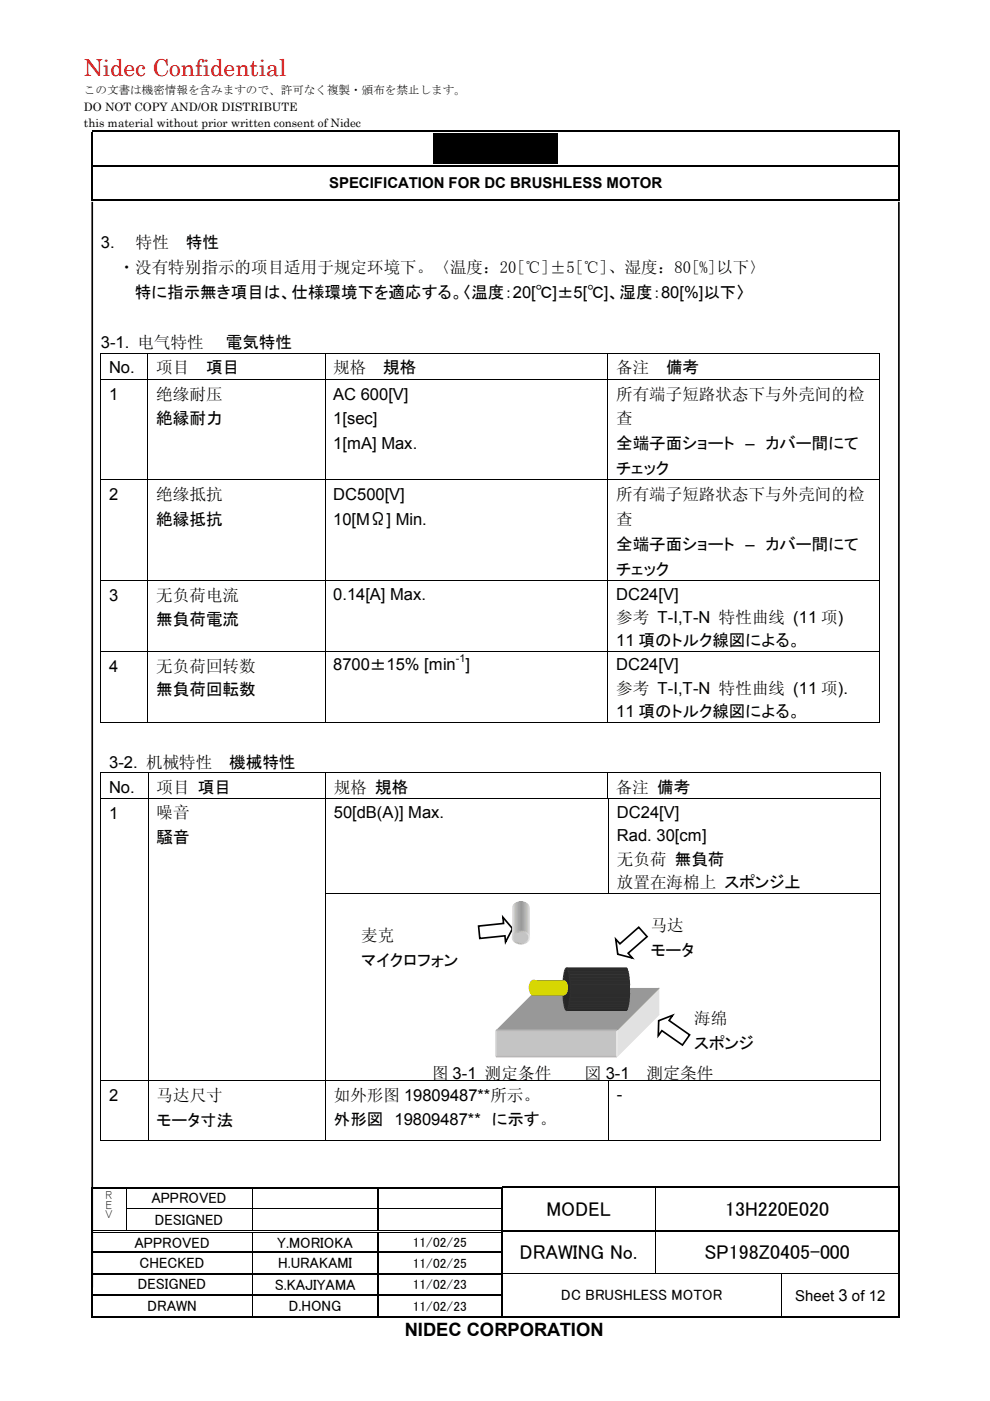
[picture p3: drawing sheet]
<svg xmlns="http://www.w3.org/2000/svg" width="210mm" height="297mm" viewBox="0 0 210 297" stroke-linecap="round" stroke-linejoin="round" font-family="sans-serif">
<path d="M91.9 28.2h26.5v6.5h-26.5z" fill-rule="evenodd" fill="#000"/>
<g fill="none" stroke="#000" stroke-width=".25">
<path d="M19.4 27.8h171.1M190.6 27.9v7M190.6 35.3v6.9M80.2 252v4.2M80.2 256.5v4.3M106.6 251.8h32.2M139.1 251.8h51.4M190.6 252v4.2M190.6 256.5v4.3M19.8 265.5h33.6M19.8 270.1h33.6M19.8 274.7h33.6"/>
<path d="M53.6 265.5h26.5M53.6 270.1h26.5M53.6 274.7h26.5M80.2 261.4v4M80.2 265.6v4.4M80.2 270.2v4.3M80.2 274.8v4.3M80.3 265.5h25.9M80.3 270.1h25.9M80.3 274.7h25.9M106.6 260.9h32.2M106.6 279.2h59"/>
<path d="M139.1 260.9h51.4M165.8 279.2h24.7M190.6 261.4v4M190.6 265.6v4.4M190.6 270.2v4.3M190.6 274.8v4.3"/>
</g>
<g fill="#000">
<path d="M19.4 34.9h.4v.4h-.4zM190.5 27.7h.3v.2h-.3zM190.5 34.9h.3v.4h-.3zM19.4 42.2h.4v.4h-.4zM190.5 42.2h.3v.4h-.3zM21.3 74.8h.2v.1h-.2zM31.3 74.8h.2v.1h-.2zM68.8 74.8h.2v.1h-.2zM128.8 74.8h.2v.1h-.2zM186.3 74.8h.2v.1h-.2zM21.3 80.3h.2v.2h-.2zM31.3 80.3h.2v.2h-.2z"/>
<path d="M68.8 80.3h.2v.2h-.2zM128.8 80.3h.2v.2h-.2zM186.3 80.3h.2v.2h-.2zM21.3 101.6h.2v.2h-.2zM31.3 101.6h.2v.2h-.2zM68.8 101.6h.2v.2h-.2zM128.8 101.6h.2v.2h-.2zM186.3 101.6h.2v.2h-.2zM21.3 123h.2v.1h-.2zM21.3 138h.2v.2h-.2zM31.3 123h.2v.1h-.2zM31.3 138h.2v.2h-.2z"/>
<path d="M68.8 123h.2v.1h-.2zM68.8 138h.2v.2h-.2zM128.8 123h.2v.1h-.2zM128.8 138h.2v.2h-.2zM186.3 123h.2v.1h-.2zM186.3 138h.2v.2h-.2zM21.3 153h.2v.2h-.2zM31.3 153h.2v.2h-.2zM68.8 153h.2v.2h-.2zM128.8 153h.2v.2h-.2zM186.3 153h.2v.2h-.2zM21.3 163.8h.2v.2h-.2z"/>
<path d="M21.3 169.3h.2v.2h-.2zM31.4 163.8h.1v.2h-.1zM31.4 169.3h.1v.2h-.1zM69 163.8h.1v.2h-.1zM69 169.3h.1v.2h-.1zM128.7 163.8h.2v.2h-.2zM128.7 169.3h.2v.2h-.2zM128.9 169.3l.1 .2zM129 169.3h.2v.2h-.2zM186.5 163.8h.2v.2h-.2zM186.5 169.3h.2v.2h-.2zM21.3 189.3h.2v.1h-.2z"/>
<path d="M31.4 189.3h.1v.1h-.1zM69 189.3h.1v.1h-.1zM129 189.3h.2v.1h-.2zM186.5 189.3h.2v.1h-.2zM21.3 229.1h.2v.1h-.2zM31.4 229.1h.1v.1h-.1zM69 229.1h.1v.1h-.1zM129 229.1h.2v.1h-.2zM186.5 229.1h.2v.1h-.2zM19.4 251.6h.4v.4h-.4zM19.4 256.2h.4v.3h-.4zM21.3 241.7h.2v.2h-.2z"/>
<path d="M26.7 251.6h.3v.4h-.3zM26.7 256.2h.1v.3h-.1zM31.4 241.7h.1v.2h-.1zM53.4 251.6h.3v.4h-.3zM53.4 256.2h.1v.3h-.1zM69 241.7h.1v.2h-.1zM80.1 251.6h.3v.4h-.3zM80.1 256.2h.2v.3h-.2zM106.2 251.6h.4v.4h-.4zM106.2 256.2h.4v.3h-.4zM129 241.7h.2v.2h-.2zM138.8 251.9l.2 .1z"/>
<path d="M138.8 251.6h.3v.3h-.3zM138.8 256.2h.2v.3h-.2zM186.5 241.7h.2v.2h-.2zM190.5 251.6h.3v.4h-.3zM190.5 251.6h.3v.3h-.3zM190.5 256.2h.3v.3h-.3zM19.4 260.8h.4v.6h-.4zM19.4 265.4h.4v.2h-.4zM19.4 270h.4v.2h-.4zM19.4 274.5h.4v.3h-.4zM19.4 279.1h.4v.3h-.4zM26.7 260.8h.5v.2h-.5z"/>
<path d="M26.7 261.2h.5v.1h-.5zM53.4 261.3l.1 .1zM53.4 260.8h.5v.2h-.5zM53.4 261.2h.5v.1h-.5zM53.4 265.4h.2v.2h-.2zM53.4 270h.2v.2h-.2zM53.4 274.5h.2v.3h-.2zM53.4 279.1h.3v.3h-.3zM80.1 261.3l.2 .1zM80.1 260.8h.5v.2h-.5zM80.1 261.2h.5v.1h-.5zM80.1 265.4h.2v.2h-.2z"/>
<path d="M80.1 270h.2v.2h-.2zM80.1 274.5h.2v.3h-.2zM80.1 279.1h.3v.3h-.3zM106.2 260.8h.4v.6h-.4zM106.2 265.4h.4v.2h-.4zM106.2 270h.4v.2h-.4zM106.2 274.5h.4v.3h-.4zM106.2 279.1h.4v.3h-.4zM138.8 261.1h.2v.3h-.2zM138.8 260.8h.3v.3h-.3zM138.8 265.4h.2v.2h-.2zM138.8 270h.2v.1h-.2z"/>
<path d="M165.6 270.1l.1 .1zM165.6 270h.1v.1h-.1zM165.6 274.5h.1v.3h-.1zM165.6 279.1h.2v.3h-.2zM190.5 260.8h.3v.6h-.3zM190.5 265.4h.3v.2h-.3zM190.5 270h.3v.2h-.3zM190.5 274.5h.3v.3h-.3zM190.5 279.1h.3v.3h-.3z"/>
</g>
<g fill="none" stroke="#000" stroke-width=".34">
<path d="M19.6 27.9v7M19.6 35.3v6.9M19.8 35.1h170.7M19.8 42.4h170.7M19.6 252v4.2M19.6 256.5v4.3M19.8 251.8h6.9M27 251.8h26.4M53.7 251.8h26.4M80.4 251.8h25.8M106.4 252v4.2M106.4 256.5v4.3"/>
<path d="M19.6 261.4v4M19.6 265.6v4.4M19.6 270.2v4.3M19.6 274.8v4.3M19.8 279.3h33.6M53.7 279.3h26.4M80.4 279.3h25.8M106.4 261.4v4M106.4 265.6v4.4M106.4 270.2v4.3M106.4 274.8v4.3"/>
</g>
<g fill="none" stroke="#000" stroke-width=".21">
<path d="M21.4 74.9v5.4M21.5 74.8h9.8M31.4 74.9v5.4M31.5 74.8h37.3M68.9 74.9v5.4M69 74.8h59.8M128.9 74.9v5.4M129 74.8h57.3M186.4 74.9v5.4M21.4 80.5v21.1M21.5 80.4h9.8M31.4 80.5v21.1"/>
<path d="M31.5 80.4h37.3M68.9 80.5v21.1M69 80.4h59.8M128.9 80.5v21.1M129 80.4h57.3M186.4 80.5v21.1M21.4 101.8v21.2M21.5 101.7h9.8M31.4 101.8v21.2M31.5 101.7h37.3M68.9 101.8v21.2M69 101.7h59.8"/>
<path d="M128.9 101.8v21.2M129 101.7h57.3M186.4 101.8v21.2M21.4 123.1v14.9M21.4 138.2v14.8M21.5 123.1h9.8M21.5 138.1h9.8M31.4 123.1v14.9M31.4 138.2v14.8M31.5 123.1h37.3M31.5 138.1h37.3M68.9 123.1v14.9"/>
<path d="M68.9 138.2v14.8M69 123.1h59.8M69 138.1h59.8M128.9 123.1v14.9M128.9 138.2v14.8M129 123.1h57.3M129 138.1h57.3M186.4 123.1v14.9M186.4 138.2v14.8M21.5 153.1h9.8M31.5 153.1h37.3M69 153.1h59.8"/>
<path d="M129 153.1h57.3M21.4 164v5.3M21.4 169.5v19.8M21.5 163.9h9.9M21.5 169.4h9.9M31.5 164v5.3M31.5 169.5v19.8M31.5 163.9h37.5M31.5 169.4h37.5M69 164v5.3M69 169.5v19.8M69.1 163.9h59.6"/>
<path d="M69.1 169.4h59.6M128.8 164v5.3M128.9 163.9h57.6M129.1 169.5v19.8M129.2 169.4h57.3M186.6 164v5.3M186.6 169.5v19.8M21.4 189.4v39.7M31.5 189.4v39.7M69 189.4v39.7M69.1 189.4h59.9M129.2 189.4h57.3"/>
<path d="M186.6 189.4v39.7M21.4 229.2v12.5M21.5 229.1h9.9M31.5 229.2v12.5M31.5 229.1h37.5M69 229.2v12.5M69.1 229.1h59.9M129.1 229.2v12.5M129.2 229.1h57.3M186.6 229.2v12.5M21.5 241.8h9.9M26.8 252v4.2"/>
<path d="M26.8 256.5v4.3M26.8 256.3h26.6M31.5 241.8h37.5M53.5 252v4.2M53.5 256.5v4.3M53.6 256.3h26.5M69.1 241.8h59.9M80.3 256.3h25.9M129.2 241.8h57.3M138.9 252v4.2M138.9 256.5v4.3M19.8 260.9h6.9"/>
<path d="M19.8 261.2h6.9M27.2 260.9h26.2M27.2 261.2h26.2M53.5 261.4v4M53.5 265.6v4.4M53.5 270.2v4.3M53.5 274.8v4.3M53.9 260.9h26.2M53.9 261.2h26.2M80.6 260.9h25.6M80.6 261.2h25.6M106.6 270h32.2"/>
<path d="M138.9 261.4v4M138.9 265.6v4.4M139 270h26.6M165.6 270.2v4.3M165.6 274.8v4.3M165.7 270h24.8"/>
</g>
<path d="M19.6 42.8v230.2M190.6 42.8v230.2" fill="none" stroke="#000" stroke-width=".35"/>
<path d="M130.8 218.4l9-8.9v5.6l-9 8.9z" fill="#e1e1e1"/>
<path d="M139.8 215.1l-9 8.9" fill="none" stroke="#e1e1e1" stroke-width=".21"/>
<path d="M105.2 218.4l8.9-8.9h25.7l-9 8.9z" fill="#989898"/>
<path d="M139.8 209.5l-9 8.9" fill="none" stroke="#989898" stroke-width=".21"/>
<path d="M105.2 218.4h25.6v5.6h-25.6z" fill-rule="evenodd" fill="#c4c4c4"/>
<path d="M105.2 218.4v5.6" fill="none" stroke="#d6d6d6" stroke-width=".34"/>
<path d="M105.2 218.4h25.6M105.2 224h25.6" fill="none" stroke="#b7b7b7" stroke-width=".34"/>
<path d="M130.8 218.4v5.6" fill="none" stroke="#eaeaea" stroke-width=".34"/>
<path d="M101.5 196.3l5.3-.5-.2-1.3 2.1 2.4-1.5 2.8-.1-1.3-5.4 .6zM130.6 199.1l.8 1 4-3.5 1.8 2-4 3.5 .9 1-3.1-.8zM139.7 216.4l2.9-1.1-.7 1.1 4.3 3-1.5 2.2-4.4-3.1-.7 1.1z" fill="none" stroke="#000" stroke-width=".35"/>
<path d="M120.1 214.2h12.8" fill="none" stroke="#1e1e1e" stroke-width=".21"/>
<path d="M120.2 214.2h12.8M120.2 214.2h12.7" fill="none" stroke="#252525" stroke-width=".21"/>
<path d="M120.3 214h12.8" fill="none" stroke="#292929" stroke-width=".25"/>
<path d="M120.3 214.1h12.7M120.3 214.1h12.8" fill="none" stroke="#292929" stroke-width=".21"/>
<path d="M120.4 213.9h12.7" fill="none" stroke="#2a2a2a" stroke-width=".21"/>
<path d="M120.4 213.7h12.9" fill="none" stroke="#2b2b2b" stroke-width=".42"/>
<path d="M120.4 213.9h12.7" fill="none" stroke="#2b2b2b" stroke-width=".21"/>
<path d="M120.7 212.9h12.7l-.1 .5h-12.7z" fill="#2c2c2c"/>
<path d="M120.6 213.4h12.7" fill="none" stroke="#2c2c2c" stroke-width=".21"/>
<path d="M120.8 212.3h12.7l-.1 .6h-12.7z" fill="#2c2c2c"/>
<path d="M120.7 212.9h12.7" fill="none" stroke="#2c2c2c" stroke-width=".21"/>
<path d="M120.9 211.5h12.7l-.1 .8h-12.7z" fill="#2c2c2c"/>
<path d="M120.8 212.3h12.7" fill="none" stroke="#2c2c2c" stroke-width=".21"/>
<path d="M120.9 210.6h12.7v.9h-12.7z" fill="#2c2c2c"/>
<path d="M120.9 211.5h12.7" fill="none" stroke="#2c2c2c" stroke-width=".21"/>
<path d="M120.9 209.7h12.7v.9h-12.7z" fill-rule="evenodd" fill="#2d2d2d"/>
<path d="M120.9 210.6h12.7" fill="none" stroke="#2d2d2d" stroke-width=".21"/>
<path d="M120.9 208.8h12.7v.9h-12.7z" fill-rule="evenodd" fill="#2d2d2d"/>
<path d="M120.9 209.7h12.7" fill="none" stroke="#2d2d2d" stroke-width=".21"/>
<path d="M120.9 208h12.7v.8h-12.7z" fill="#2d2d2d"/>
<path d="M120.9 208.8h12.7" fill="none" stroke="#2d2d2d" stroke-width=".21"/>
<path d="M120.8 207.2h12.7l.1 .8h-12.7z" fill="#2c2c2c"/>
<path d="M120.9 208h12.7" fill="none" stroke="#2c2c2c" stroke-width=".21"/>
<path d="M120.7 206.5h12.7l.1 .7h-12.7z" fill="#2c2c2c"/>
<path d="M120.8 207.2h12.7" fill="none" stroke="#2c2c2c" stroke-width=".21"/>
<path d="M120.6 206h12.7l.1 .5h-12.7z" fill="#2c2c2c"/>
<path d="M120.6 206h12.7M120.7 206.5h12.7" fill="none" stroke="#2c2c2c" stroke-width=".21"/>
<path d="M120.4 205.8h12.9" fill="none" stroke="#2c2c2c" stroke-width=".42"/>
<path d="M120.3 205.4h12.8" fill="none" stroke="#2b2b2b" stroke-width=".26"/>
<path d="M120.4 205.5h12.7M120.4 205.6h12.7" fill="none" stroke="#2b2b2b" stroke-width=".21"/>
<path d="M120.3 205.4h12.8" fill="none" stroke="#2a2a2a" stroke-width=".21"/>
<path d="M120.2 205.3h12.8" fill="none" stroke="#292929" stroke-width=".21"/>
<path d="M120.1 205.2h12.8" fill="none" stroke="#252525" stroke-width=".21"/>
<path d="M120.1 205.2l.2 .1a16 16 0 0 1 .3 8.1l-.3 .7-.2 .1a10.5 10.5 0 0 1-.7-5.4l.3-2.8z" fill-rule="evenodd" fill="#272727"/>
<path d="M120.1 205.2h.1M120.1 214.2h.1" fill="none" stroke="#232323" stroke-width=".34"/>
<path d="M120 214.1l.1 .1M120.1 205.2l-.1 .1M120.1 214.2h.1M120.1 205.2h.1" fill="none" stroke="#272727" stroke-width=".34"/>
<path d="M119.8 213.9l.2 .2M120 205.3l-.2 .3" fill="none" stroke="#292929" stroke-width=".34"/>
<path d="M119.8 205.6a18.7 18.7 0 0 0 0 8.3" fill="none" stroke="#2a2a2a" stroke-width=".34"/>
<path d="M120.2 205.2l.1 .1M120.3 214.1l-.1 .1" fill="none" stroke="#2b2b2b" stroke-width=".34"/>
<path d="M120.3 205.3l.1 .3M120.4 213.9l-.1 .2" fill="none" stroke="#2d2d2d" stroke-width=".34"/>
<path d="M120.4 205.6a17.9 17.9 0 0 1 0 8.3" fill="none" stroke="#2e2e2e" stroke-width=".34"/>
<path d="M113.2 210.9h6.5" fill="none" stroke="#990" stroke-width=".21"/>
<path d="M113.2 207.9h6.5M113.3 210.9h6.5M113.3 210.9h6.4" fill="none" stroke="#b0b000" stroke-width=".21"/>
<path d="M113.3 207.9h6.5M113.5 210.8h6.5M113.5 208h6.3M119.9 210.8h-6.4" fill="none" stroke="#c2c200" stroke-width=".21"/>
<path d="M113.5 208h6.4M113.6 210.7h6.4" fill="none" stroke="#c8c800" stroke-width=".21"/>
<path d="M113.5 208.1h6.5M113.6 208.1h6.4M113.7 210.6h6.4M113.7 210.7h6.3M113.7 210.7h6.4M113.7 208.2h6.3" fill="none" stroke="#cfcf00" stroke-width=".21"/>
<path d="M113.7 208.2h6.4M113.7 210.6h6.4" fill="none" stroke="#d1d100" stroke-width=".21"/>
<path d="M113.7 208.2h6.4M113.7 210.5h6.4" fill="none" stroke="#d4d400" stroke-width=".21"/>
<path d="M113.8 210.4h6.5" fill="none" stroke="#d7d700" stroke-width=".25"/>
<path d="M113.7 208.2h6.4M113.7 208.3h6.4M113.8 210.5h6.3M113.8 210.5h6.4" fill="none" stroke="#d7d700" stroke-width=".21"/>
<path d="M113.8 208.4h6.4M113.8 210.4h6.4" fill="none" stroke="#d8d800" stroke-width=".21"/>
<path d="M113.8 208.4h6.4M113.9 210.3h6.4" fill="none" stroke="#dada00" stroke-width=".21"/>
<path d="M113.9 210.1h6.4" fill="none" stroke="#dcdc00" stroke-width=".26"/>
<path d="M113.8 208.4h6.5M113.9 208.5h6.4M113.9 210.3h6.4M113.9 210.2h6.4" fill="none" stroke="#dcdc00" stroke-width=".21"/>
<path d="M113.9 210.1h6.4M113.9 208.6h6.4" fill="none" stroke="#dd0" stroke-width=".21"/>
<path d="M113.9 208.7h6.4M114 210.1h6.3" fill="none" stroke="#dede00" stroke-width=".21"/>
<path d="M113.9 208.7h6.4M114 209.9h6.4" fill="none" stroke="#dfdf00" stroke-width=".3"/>
<path d="M114 210h6.3M114 208.8h6.3" fill="none" stroke="#dfdf00" stroke-width=".21"/>
<path d="M114 209.6h6.4" fill="none" stroke="#e0e000" stroke-width=".3"/>
<path d="M114 209.7h6.4M114 209.1h6.4" fill="none" stroke="#e0e000" stroke-width=".21"/>
<path d="M114 209.3h6.4" fill="none" stroke="#e1e100" stroke-width=".34"/>
<path d="M114 209.4h6.4" fill="none" stroke="#e1e100" stroke-width=".21"/>
<path d="M114 209h6.4" fill="none" stroke="#e0e000" stroke-width=".26"/>
<path d="M112.6 208.2a.76 .76 0 0 1 1-.2 .76 .76 0 0 1 .4 .8 1.74 1.74 0 0 1-.7 2.1h-.3a2.05 2.05 0 0 1-.4-2.7z" fill-rule="evenodd" fill="#c4c400"/>
<path d="M113 210.9h.2M113.2 207.9h-.2" fill="none" stroke="#aeae00" stroke-width=".34"/>
<path d="M112.8 210.8l.2 .1M113 207.9l-.2 .1" fill="none" stroke="#bb0" stroke-width=".34"/>
<path d="M112.6 210.7l.2 .1M112.8 208l-.2 .2" fill="none" stroke="#c5c500" stroke-width=".34"/>
<path d="M112.5 210.5l.1 .2M112.6 208.2l-.1 .1" fill="none" stroke="#cc0" stroke-width=".34"/>
<path d="M112.4 210.3l.1 .2M112.5 208.3l-.1 .2" fill="none" stroke="#d1d100" stroke-width=".34"/>
<path d="M112.4 210v.3M112.4 208.5v.3" fill="none" stroke="#d3d300" stroke-width=".34"/>
<path d="M112.3 209.7l.1 .3M112.4 208.8l-.1 .3" fill="none" stroke="#d5d500" stroke-width=".34"/>
<path d="M112.3 209.1v.6" fill="none" stroke="#d6d600" stroke-width=".34"/>
<path d="M113.2 210.9h.1M113.2 207.9h.1" fill="none" stroke="#c0c000" stroke-width=".34"/>
<path d="M113.3 207.9l.2 .1M113.5 210.8l-.2 .1" fill="none" stroke="#cfcf00" stroke-width=".34"/>
<path d="M113.5 208l.2 .2M113.7 210.7l-.2 .1" fill="none" stroke="#dada00" stroke-width=".34"/>
<path d="M113.7 208.2l.1 .1M113.8 210.5l-.1 .2" fill="none" stroke="#e1e100" stroke-width=".34"/>
<path d="M113.8 208.3l.1 .2M113.9 210.3l-.1 .2" fill="none" stroke="#e5e500" stroke-width=".34"/>
<path d="M113.9 208.5l.1 .3M114 210l-.1 .3" fill="none" stroke="#e8e800" stroke-width=".34"/>
<path d="M114 208.8v.3M114 209.7v.3" fill="none" stroke="#e9e900" stroke-width=".34"/>
<path d="M114 209.1v.6" fill="none" stroke="#eaea00" stroke-width=".34"/>
<path d="M110.3 191.1v6.4" fill="none" stroke="#989898" stroke-width=".34"/>
<path d="M110.4 191.1v6.4" fill="none" stroke="#989898" stroke-width=".21"/>
<path d="M110.3 191.1v6.4M110.5 191.1v6.4" fill="none" stroke="#9a9a9a" stroke-width=".21"/>
<path d="M110.3 191.1v6.4M110.6 191.1v6.4" fill="none" stroke="#9c9c9c" stroke-width=".21"/>
<path d="M110.2 191.1v6.4M110.6 191.1v6.4" fill="none" stroke="#9e9e9e" stroke-width=".21"/>
<path d="M110.1 191.1v6.4M110.7 191.1v6.4" fill="none" stroke="#a0a0a0" stroke-width=".21"/>
<path d="M109.9 191.1v6.5" fill="none" stroke="#a3a3a3" stroke-width=".34"/>
<path d="M110.1 191.1v6.4M110.8 191.1v6.4" fill="none" stroke="#a3a3a3" stroke-width=".21"/>
<path d="M110 191.2v6.3M110.8 191.1v6.4" fill="none" stroke="#a5a5a5" stroke-width=".21"/>
<path d="M109.9 191.2v6.3M110.9 191.2v6.3" fill="none" stroke="#a7a7a7" stroke-width=".21"/>
<path d="M109.9 191.2v6.4M111 191.2v6.3" fill="none" stroke="#a9a9a9" stroke-width=".21"/>
<path d="M109.8 191.2v6.4M111 191.2v6.4" fill="none" stroke="#ababab" stroke-width=".21"/>
<path d="M109.6 191.2v6.5" fill="none" stroke="#aeaeae" stroke-width=".3"/>
<path d="M109.7 191.2v6.4M109.8 191.2v6.4M111.1 191.2v6.4M111.2 191.2v6.4" fill="none" stroke="#aeaeae" stroke-width=".21"/>
<path d="M109.7 191.3v6.3M111.2 191.2v6.4" fill="none" stroke="#b0b0b0" stroke-width=".21"/>
<path d="M109.6 191.3v6.4M111.2 191.3v6.3" fill="none" stroke="#b2b2b2" stroke-width=".21"/>
<path d="M109.5 191.3v6.4M111.3 191.3v6.4" fill="none" stroke="#b4b4b4" stroke-width=".21"/>
<path d="M109.5 191.3v6.4M111.4 191.3v6.4" fill="none" stroke="#b6b6b6" stroke-width=".21"/>
<path d="M109.3 191.3v6.6M111.3 191.2v6.5" fill="none" stroke="#b8b8b8" stroke-width=".3"/>
<path d="M109.5 191.3l-.1 6.4M111.4 191.3v6.4M111.5 191.3v6.4" fill="none" stroke="#b8b8b8" stroke-width=".21"/>
<path d="M109.3 191.4v6.4M111.5 191.3v6.4" fill="none" stroke="#bababa" stroke-width=".21"/>
<path d="M109.3 191.4v6.4M111.5 191.4v6.4" fill="none" stroke="#bdbdbd" stroke-width=".21"/>
<path d="M109.2 191.5v6.4M111.6 191.4v6.4" fill="none" stroke="#c0c0c0" stroke-width=".21"/>
<path d="M109.1 191.5v6.5M109.2 191.5v6.4M111.7 191.5v6.4" fill="none" stroke="#c3c3c3" stroke-width=".21"/>
<path d="M109.1 191.6v6.4M111.8 191.5v6.4" fill="none" stroke="#c6c6c6" stroke-width=".21"/>
<path d="M109 191.6v6.4M111.8 191.6v6.4" fill="none" stroke="#cacaca" stroke-width=".21"/>
<path d="M108.9 191.7v6.6M108.9 191.7v6.5M109 191.7v6.3M111.8 191.5v6.5M111.9 191.6v6.4M111.9 191.7v6.3" fill="none" stroke="#cecece" stroke-width=".21"/>
<path d="M108.8 191.8v6.5M112 191.7v6.5" fill="none" stroke="#d2d2d2" stroke-width=".21"/>
<path d="M108.8 191.9v6.6M108.8 191.9v6.4M112 191.7v6.6M112.1 191.8v6.5M112.1 191.9v6.4" fill="none" stroke="#d7d7d7" stroke-width=".21"/>
<path d="M108.7 192.2v6.6M112.1 191.9v6.6" fill="none" stroke="#dedede" stroke-width=".21"/>
<path d="M112.2 192.2v6.6" fill="none" stroke="#e1e1e1" stroke-width=".21"/>
<path d="M111.6 191.3v6.6" fill="none" stroke="#c3c3c3" stroke-width=".26"/>
<path d="M111 191.1v6.5" fill="none" stroke="#aeaeae" stroke-width=".34"/>
<path d="M110.6 191.1v6.4" fill="none" stroke="#a3a3a3" stroke-width=".38"/>
<path d="M109 198a2.02 2.02 0 0 1 3.2 .5 1.54 1.54 0 0 1-2.1 1.6 1.33 1.33 0 0 1-1.3-1.8z" fill-rule="evenodd" fill="#c4c4c4"/>
<path d="M110.1 197.5h.3M110.1 200.1h.3" fill="none" stroke="#b3b3b3" stroke-width=".34"/>
<path d="M109.8 200l.3 .1M110.1 197.5l-.3 .1" fill="none" stroke="#aeaeae" stroke-width=".34"/>
<path d="M109.5 199.9l.3 .1M109.8 197.6l-.3 .1" fill="none" stroke="#b5b5b5" stroke-width=".34"/>
<path d="M109.2 199.7l.3 .2M109.5 197.7l-.3 .2" fill="none" stroke="#bdbdbd" stroke-width=".34"/>
<path d="M109 199.5l.2 .2M109.2 197.9l-.2 .1" fill="none" stroke="#c4c4c4" stroke-width=".34"/>
<path d="M108.8 199.3l.2 .2M109 198l-.2 .3" fill="none" stroke="#ccc" stroke-width=".34"/>
<path d="M108.7 199.1l.1 .2M108.8 198.3l-.1 .2" fill="none" stroke="#d2d2d2" stroke-width=".34"/>
<path d="M108.7 198.5v.6" fill="none" stroke="#d5d5d5" stroke-width=".34"/>
<path d="M110.4 197.5h.4M110.8 200.1h-.4" fill="none" stroke="#bbb" stroke-width=".34"/>
<path d="M110.8 197.5l.4 .1M111.2 200l-.4 .1" fill="none" stroke="#c2c2c2" stroke-width=".34"/>
<path d="M111.2 197.6l.3 .1M111.5 199.9l-.3 .1" fill="none" stroke="#cacaca" stroke-width=".34"/>
<path d="M111.5 197.7l.2 .2M111.7 199.7l-.2 .2" fill="none" stroke="#d1d1d1" stroke-width=".34"/>
<path d="M111.7 197.9l.2 .1M111.9 199.5l-.2 .2" fill="none" stroke="#d9d9d9" stroke-width=".34"/>
<path d="M111.9 198l.2 .3M112.1 199.3l-.2 .2" fill="none" stroke="#e0e0e0" stroke-width=".34"/>
<path d="M112.1 198.3l.1 .2M112.2 199.1l-.1 .2" fill="none" stroke="#e6e6e6" stroke-width=".34"/>
<path d="M112.2 198.5v.6" fill="none" stroke="#eaeaea" stroke-width=".34"/>
<text font-size="5" fill="#f00" x="17.8" y="16.2">Nidec Confidential</text>
<g font-size="4.2">
<text x="115.9" y="257.7">MODEL</text>
<text x="153.8" y="257.7">13H220E020</text>
<text x="110.2" y="266.9">DRAWING No.</text>
<text x="149.4" y="266.9">SP198Z0405-000</text>
</g>
<text font-size="3.9" x="85.8" y="283.2">NIDEC CORPORATION</text>
<g font-size="3.5">
<text x="21.4" y="52.5">3.</text>
<text x="28.8" y="52.5">特性</text>
<text x="39.4" y="52.5">特性</text>
<text x="25.1" y="57.8">・没有特别指示的项目适用于规定环境下。〈温度：20[℃]±5[℃]、湿度：80[%]以下〉</text>
<text x="28.6" y="63.1">特に指示無き項目は、仕様環境下を適応する。〈温度：20[℃]±5[℃]、湿度：80[%]以下〉</text>
<text x="21.4" y="73.7">3-1. 电气特性</text>
<text x="47.9" y="73.7">電気特性</text>
<text x="23.1" y="79.2">No.</text>
<text x="33.1" y="79.2">项目</text>
<text x="43.7" y="79.2">項目</text>
<text x="70.7" y="79.2">规格</text>
<text x="81.2" y="79.2">規格</text>
<text x="130.6" y="79.2">备注</text>
<text x="141.2" y="79.2">備考</text>
<text x="23.1" y="84.7">1</text>
<text x="33.1" y="84.7">绝缘耐压</text>
<text x="33.1" y="90">絶縁耐力</text>
<text x="70.7" y="90">1[sec]</text>
<text x="70.7" y="84.7">AC 600[V]</text>
<text x="130.6" y="84.7">所有端子短路状态下与外壳间的检</text>
<text x="130.6" y="90">查</text>
<text x="70.7" y="95.3">1[mA] Max.</text>
<text x="130.6" y="95.3">全端子面ショート – カバー間にて</text>
<text x="130.6" y="100.6">チェック</text>
<text x="23.1" y="106">2</text>
<text x="33.1" y="106">绝缘抵抗</text>
<text x="70.7" y="106">DC500[V]</text>
<text x="130.6" y="106">所有端子短路状态下与外壳间的检</text>
<text x="33.1" y="111.3">絶縁抵抗</text>
<text x="70.7" y="111.3">10[MΩ] Min.</text>
<text x="130.6" y="111.3">查</text>
<text x="130.6" y="116.6">全端子面ショート – カバー間にて</text>
<text x="130.6" y="121.9">チェック</text>
<text x="23.1" y="127.4">3</text>
<text x="33.1" y="127.4">无负荷电流</text>
<text x="70.7" y="127.1">0.14[A] Max.</text>
<text x="130.6" y="127.1">DC24[V]</text>
<text x="33.1" y="132.4">無負荷電流</text>
<text x="130.6" y="137">11 項のトルク線図による。</text>
<text x="130.6" y="132.1">参考 T-I,T-N 特性曲线 (11 项)</text>
<text x="23.1" y="142.4">4</text>
<text x="33.1" y="142.4">无负荷回转数</text>
<text x="70.7" y="142.2">8700±15% [min ]</text>
<text x="130.6" y="142.2">DC24[V]</text>
<text x="33.1" y="147.4">無負荷回転数</text>
<text x="130.6" y="147.1">参考 T-I,T-N 特性曲线 (11 项).</text>
<text x="130.6" y="152.1">11 項のトルク線図による。</text>
<text x="23.2" y="162.7">3-2. 机械特性</text>
<text x="48.6" y="162.7">機械特性</text>
<text x="23.1" y="168.2">No.</text>
<text x="23.1" y="173.7">1</text>
<text x="33.2" y="168.2">项目 項目</text>
<text x="33.2" y="173.4">噪音</text>
<text x="70.8" y="168.2">规格 規格</text>
<text x="70.8" y="173.4">50[dB(A)] Max.</text>
<text x="130.6" y="168.2">备注 備考</text>
<text x="130.8" y="173.4">DC24[V]</text>
<text x="33.2" y="178.6">騒音</text>
<text x="130.8" y="178.4">Rad. 30[cm]</text>
<text x="130.8" y="183.3">无负荷 無負荷</text>
<text x="130.8" y="188.3">放置在海棉上 スポンジ上</text>
<text x="138" y="197.5">马达</text>
<text x="76.6" y="199.6">麦克</text>
<text x="138" y="202.8">モータ</text>
<text x="76.6" y="204.9">マイクロフォン</text>
<text x="147.2" y="217.1">海绵</text>
<text x="147.2" y="222.4">スポンジ</text>
<text x="23.1" y="233.5">2</text>
<text x="33.2" y="233.5">马达尺寸</text>
<text x="70.8" y="233.5">如外形图 19809487**所示。</text>
<text x="91.6" y="228.7">图 3-1 测定条件</text>
<text x="124" y="228.7">図 3-1</text>
<text x="130.8" y="233.2">-</text>
<text x="137.1" y="228.7">測定条件</text>
<text x="33.2" y="238.8">モータ寸法</text>
<text x="70.8" y="238.5">外形図 19809487** に示す。</text>
</g>
<g font-size="3.2">
<text x="69.8" y="39.9">SPECIFICATION FOR DC BRUSHLESS MOTOR</text>
<text x="32.1" y="255.1">APPROVED</text>
<text x="32.8" y="259.6">DESIGNED</text>
<text x="28.5" y="264.5">APPROVED</text>
<text x="29.6" y="268.8">CHECKED</text>
<text x="58.8" y="264.5">Y.MORIOKA</text>
<text x="59" y="268.9">H.URAKAMI</text>
<text x="29.2" y="273.4">DESIGNED</text>
<text x="58.2" y="273.5">S.KAJIYAMA</text>
<text x="119" y="275.6">DC BRUSHLESS MOTOR</text>
<text x="168.6" y="275.8">Sheet 3 of 12</text>
<text x="31.3" y="278">DRAWN</text>
<text x="61.2" y="278">D.HONG</text>
</g>
<g font-size="2.8">
<text x="87.5" y="264.4">11/02/25</text>
<text x="87.5" y="268.8">11/02/25</text>
<text x="87.5" y="273.4">11/02/23</text>
<text x="87.5" y="278">11/02/23</text>
</g>
<g font-size="2.5">
<text x="17.8" y="20">この文書は機密情報を含みますので、許可なく複製・頒布を禁止します。</text>
<text x="17.8" y="23.5">DO NOT COPY AND/OR DISTRIBUTE</text>
<text x="17.8" y="27">this material without prior written consent of Nidec</text>
<text x="21.9" y="254.3">Ｒ</text>
<text x="21.9" y="256.4">Ｅ</text>
<text x="21.9" y="258.5">Ｖ</text>
</g>
<text font-size="2.3" x="96.6" y="140.4">-1</text>
</svg>
